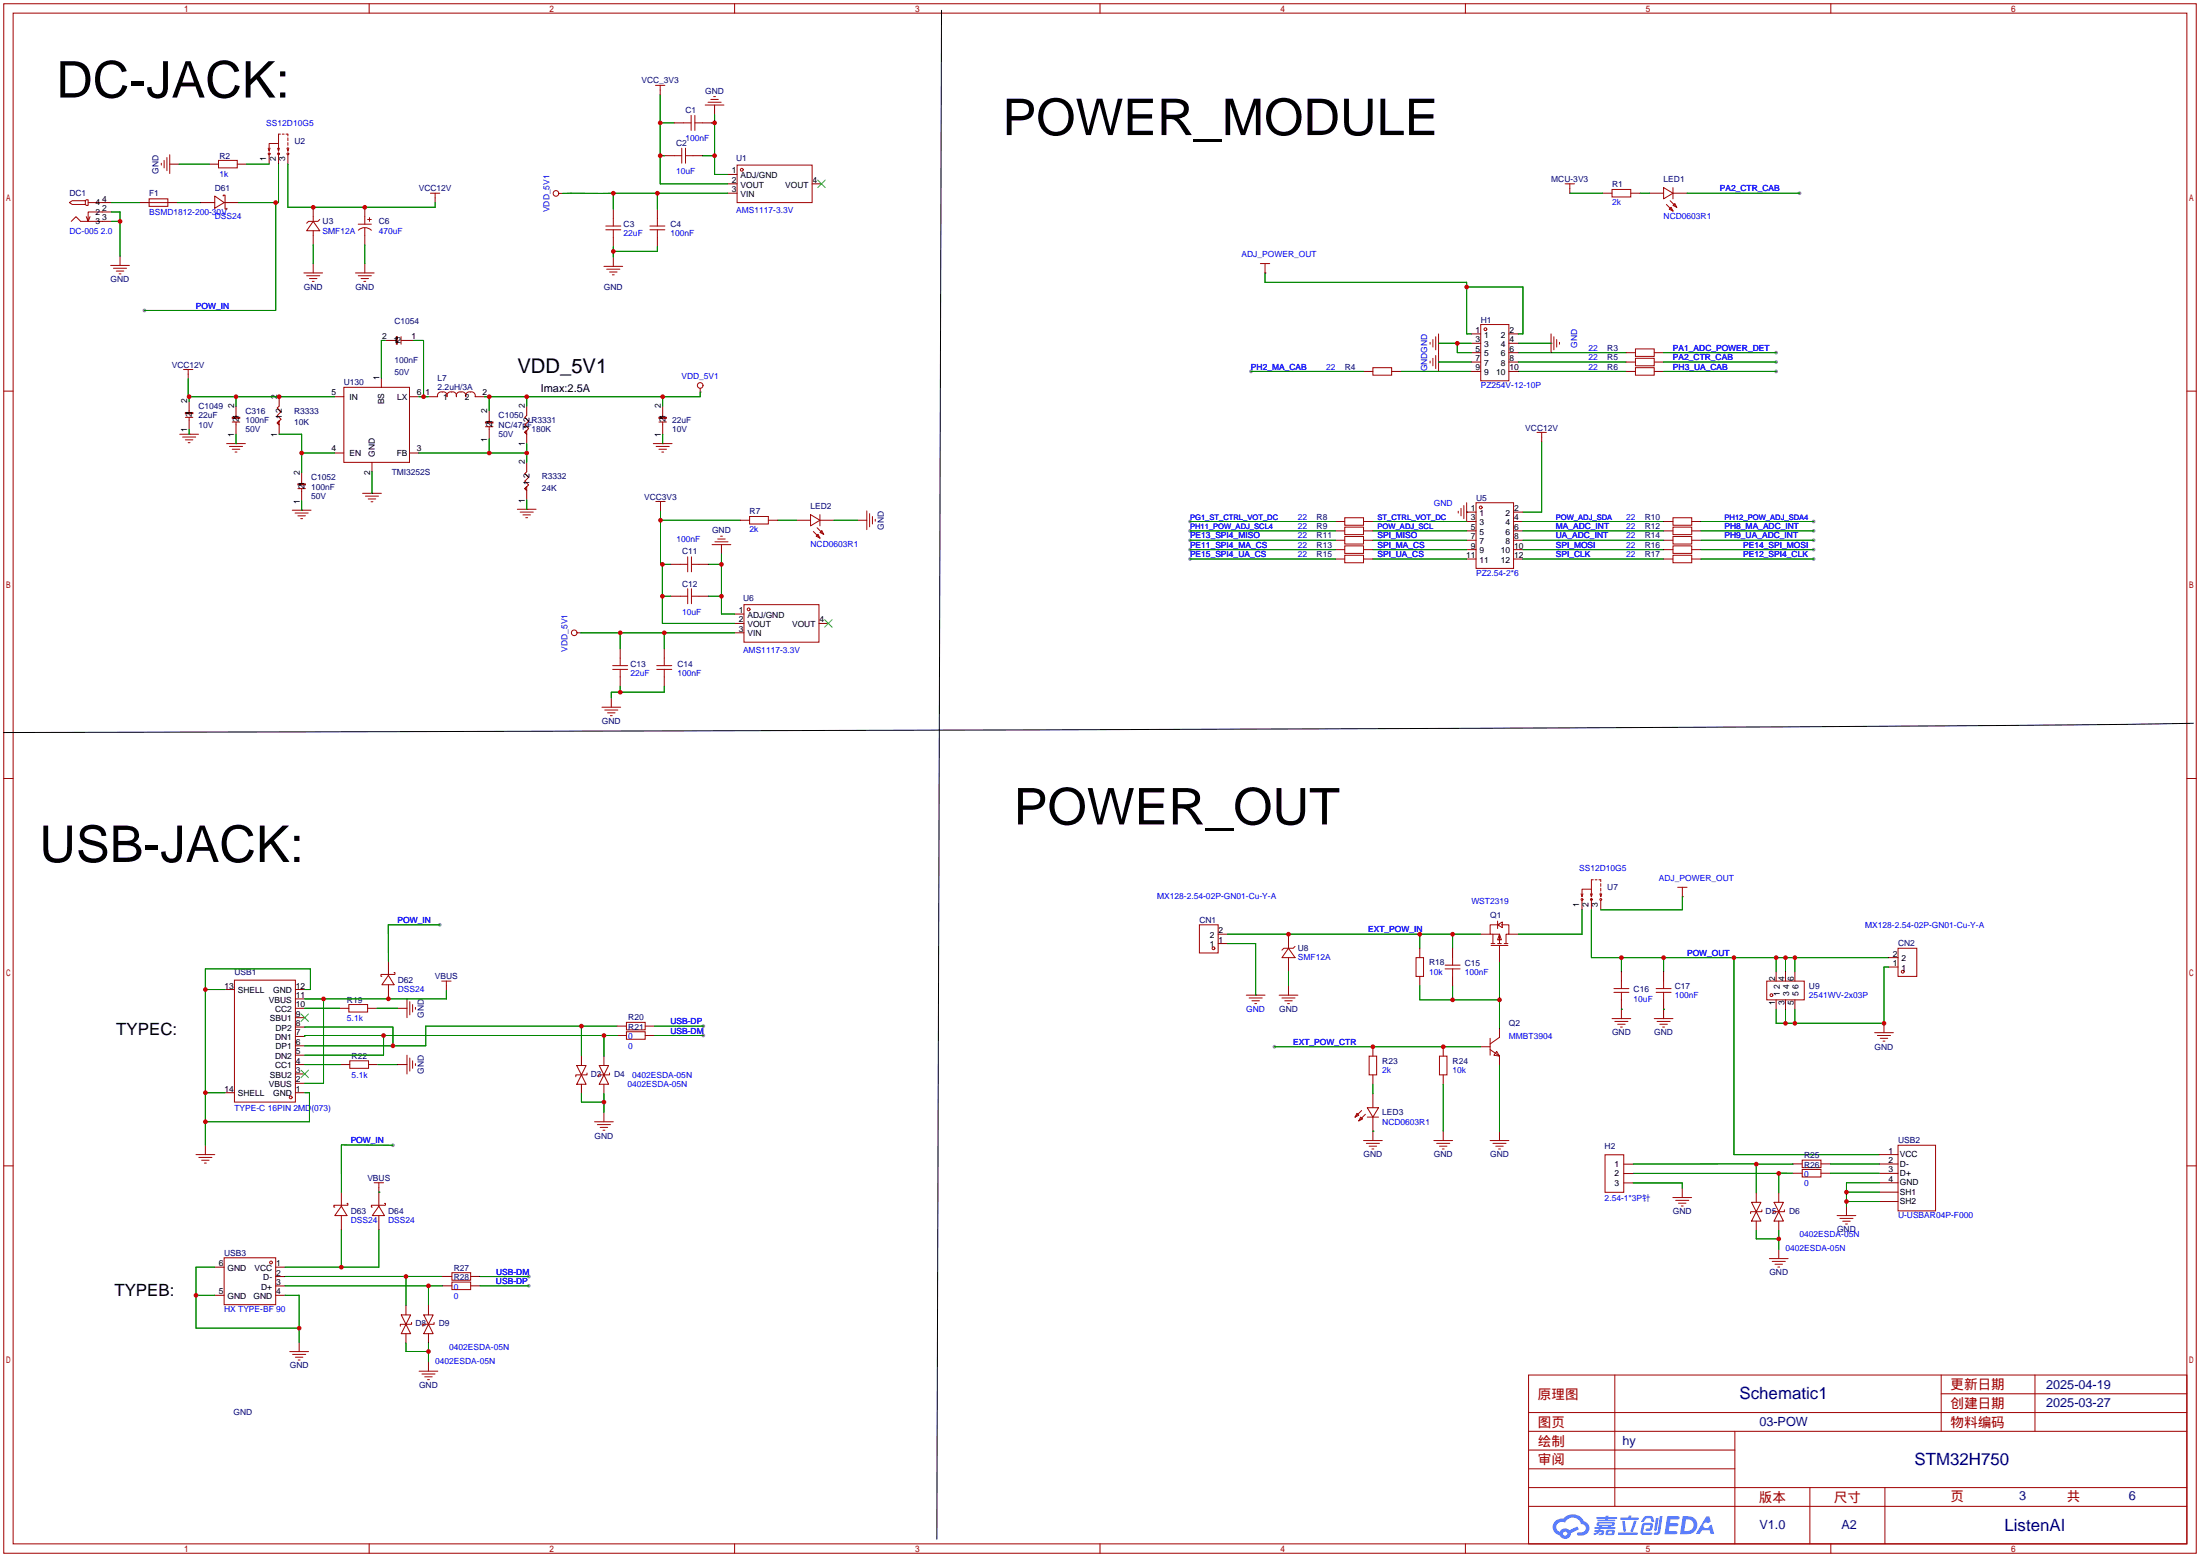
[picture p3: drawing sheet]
<svg xmlns="http://www.w3.org/2000/svg" width="596mm" height="422mm" viewBox="0 0 596 422" stroke-linecap="round" stroke-linejoin="round" font-family="sans-serif">
<g fill="#999">
<circle cx="190.5" cy="277.9" r=".51"/>
<circle cx="190.5" cy="280.4" r=".51"/>
<circle cx="143.3" cy="345.7" r=".51"/>
<circle cx="143.2" cy="348.2" r=".51"/>
<circle cx="345.2" cy="283.5" r=".51"/>
<circle cx="491.2" cy="151.4" r=".51"/>
<circle cx="322.3" cy="148.8" r=".51"/>
<circle cx="322.3" cy="146.3" r=".51"/>
<circle cx="322.3" cy="151.4" r=".51"/>
<circle cx="491.2" cy="148.8" r=".51"/>
<circle cx="322.3" cy="143.8" r=".51"/>
<circle cx="491.2" cy="141.2" r=".51"/>
<circle cx="491.2" cy="143.8" r=".51"/>
<circle cx="491.2" cy="146.3" r=".51"/>
<circle cx="322.3" cy="141.2" r=".51"/>
<circle cx="481.1" cy="98" r=".51"/>
<circle cx="481.1" cy="100.6" r=".51"/>
<circle cx="338.8" cy="100.6" r=".51"/>
<circle cx="487.4" cy="52.3" r=".51"/>
<circle cx="481.1" cy="95.5" r=".51"/>
<circle cx="39.1" cy="84.1" r=".51"/>
<circle cx="119.1" cy="250.4" r=".51"/>
<circle cx="106.4" cy="310.1" r=".51"/>
</g>
<g fill="none" stroke="#a10000" stroke-width=".27">
<path d="M1 1h593.9v419.6h-593.9zM3.6 3.6h588.7v414.5h-588.7zM100 1v2.6M199 1v2.6M297.9 1v2.6M396.9 1v2.6M495.9 1v2.6M1 105.9h2.6M592.3 105.9h2.6M1 210.8h2.6M592.3 210.8h2.6M1 315.7h2.6"/>
<path d="M592.3 315.7h2.6M414 372.4h178.3v45.7h-178.3zM437.4 372.4v35.5M525.8 372.4v15.2M525.8 377.4h66.5M551.2 372.4v15.2M414 392.7h55.9M414 387.6h178.3M414 397.8h55.9M414 382.5h178.3M469.9 387.6v30.5M100 418.1v2.5"/>
<path d="M199 418.1v2.5M297.9 418.1v2.5M396.9 418.1v2.5M414 407.9h178.3M414 402.8h178.3M490.2 402.8v15.3M495.9 418.1v2.5M510.5 402.8v15.3"/>
</g>
<g fill="#5487ff">
<path d="M451.6 410.6h2.7a.48 .48 0 0 1 .7 .4 .48 .48 0 0 1-.7 .5h-1.8l-.2 1h2.1a.46 .46 0 0 1 .1 .7 .46 .46 0 0 1-.6 .1h-1.7l-.2 1.3h1.9a.43 .43 0 0 1 .4 .4 .43 .43 0 0 1-.4 .5h-3.1z"/>
<path d="M462.2 410.6h.8l.4 1.5-.7 .3a.84 .84 0 0 0-1.3 .3 .84 .84 0 0 0 .4 1.2 .84 .84 0 0 0 1.1-.5l.1-.2 .6-.3 .7 2.5h-1l-.2-1h-2.1l-.6 1h-1.1z"/>
<path d="M448.5 411.1h.8l-.5 3.2a.36 .36 0 0 1-.4 .2 .36 .36 0 0 1-.4-.3z"/>
<path d="M449.6 410.6h.7l-.6 4.3a1.04 1.04 0 0 1-1.8 .4l.2-.3h.7l.2-.2z"/>
<path d="M445.3 410.9l.6-.4 1.4 .1 .4 .3 .4 1.1-.7 .2-.4-1h-.9l-.9 1-.6-.1z"/>
<path d="M444.9 412.7l.5-.3h1.7a.95 .95 0 0 1 .4 1.6l-.4 .5h-1.1a.32 .32 0 0 1-.3-.3 .32 .32 0 0 1 .4-.3h.7l.2-.9-1.6 .1-.3 1.9h2.1a.32 .32 0 0 1 .3 .4 .32 .32 0 0 1-.3 .2h-2.3l-.5-.3-.1-.5z"/>
<path d="M438.3 415h5a.33 .33 0 0 1 .3 .3 .33 .33 0 0 1-.3 .4h-4.9l-.2-.2z"/>
<path d="M442.6 411.8h.7l-.6 2a.98 .98 0 0 1-.8 1.1l-.3-.3z"/>
<path d="M439.4 411.9h.7l.3 2.6a.34 .34 0 0 1-.3 .3 .34 .34 0 0 1-.4-.2z"/>
<path d="M438.9 411h2.2l.2-.6h.6l-.1 .6h1.8a.32 .32 0 0 1 .3 .3 .32 .32 0 0 1-.4 .3h-4.5z"/>
<path d="M431.9 414.4l1.7-.3-.1 .3 1 .2-.2 .9-1.3 .2v-.4l.7-.1 .1-.3a.68 .68 0 0 0-1 .4l-1 .4-.2-.4 1-.4h-.8z"/>
<path d="M432.4 410.8h2.5v-.3h.8l-.1 .3h2.2l.2 .3-.2 .2h-2.3v.2h1.8l.2 .3-.2 .1h-4.5l-.1-.4h2l.1-.2h-2.3z"/>
<path d="M455.8 410.6l-.7 4.9h1.6a2.5 2.5 0 0 0 3-2.5 2.5 2.5 0 0 0-3.1-2.4zM456.7 411.5a1.65 1.65 0 0 1 2 1.6 1.65 1.65 0 0 1-2.2 1.5h-.3z"/>
<path d="M432.6 412.3l-.2 .8 .7 .2 .1 .3h-1.3l.1 .4h5.4l.2-.2-.2-.2h-1.2l.1-.2a.77 .77 0 0 0 .9-.3 .77 .77 0 0 0 0-.9l-4.2-.1zM433.2 412.6l3.5 .1-.2 .2h-3.3zM433.9 413.3h1.7l-.2 .3h-1.4z"/>
<path d="M435.1 414.5l-.2 1a2.66 2.66 0 0 0 2.1 .2l.4-1-.2-.4h-1.6zM435.7 414.8l.8-.1 .1 .4-.2 .2h-.8z"/>
<path d="M421.3 411.9a2.23 2.23 0 0 0-.7 2.3 2.23 2.23 0 0 0 1.8 1.6 1.58 1.58 0 0 0 1.8 .9 1.58 1.58 0 0 0 1.3-1.5l2.2-1.1-.5-.7-2.1 1a1.65 1.65 0 0 0-2.7 .4 1.47 1.47 0 0 1-.7-2.1 1.47 1.47 0 0 1 2.2-.4 2.35 2.35 0 0 1 2.4-1.3 2.35 2.35 0 0 1 2 1.7 1.12 1.12 0 0 1 1.2 1.1 1.12 1.12 0 0 1-1.1 1.2h-.7a.45 .45 0 0 0-.6 .3 .45 .45 0 0 0 .5 .5 2.12 2.12 0 0 0 2.5-.8 2.12 2.12 0 0 0-.3-2.7 1.92 1.92 0 0 1-1.4-1.2 3.4 3.4 0 0 0-5 .2h-1.1zM423.4 415.3a.57 .57 0 0 1 1.1 0 .57 .57 0 0 1-1.1 0z"/>
</g>
<g fill="none" stroke="#a10000" stroke-width=".27">
<path d="M75.9 36.3h-.5v2.6M76.5 36.3h.5M77.5 36.3h.5v.5M78 37.3v.8M78 38.6v.8M78 39.9v1M177.5 23.1h2.6M178.8 23.1v1.3M185.2 33.3h2M187.2 31.2v4.1M188.2 33.3h2M188.2 31.2v4.1"/>
<path d="M191 28.4h5.1M191.8 27.7h3.5M192.5 26.9h2.1M193.3 26.2h.5M18.8 54.9l.8-.5h3.5v1h-3.5zM19.3 59.9l1.3-1.2 1.2 1.2h5.9M23.1 54.4l.3-.3h.5v1.5h-.5l-.3-.2M23.9 54.9h3.8M24.4 58.7l-.5 1.2M27.7 57.4h-3.8v2.5l-.5-1.2M40.4 53.8h5.1v2.1h-5.1zM40.4 54.9h5.1"/>
<path d="M43.7 44.2v.5M44.4 43.4v2.1M45.2 42.7v3.5M46 41.9v5.1M58.2 53.1l2.5 1.8-2.5 1.5zM59.2 43.4h5.1v2.1h-5.1zM60.5 53.1v-.3h.5v3.8h.5v-.2M72.6 40.1l.3 .8M72.9 40.9v-2h2.5v2M73.2 40.1l-.3 .8M75.2 40.1l.2 .8M75.7 40.1l-.3 .8"/>
<path d="M77.7 40.1l.3 .8M78.2 40.1l-.2 .8M84.8 59.9l1.8 2.6h-3.5zM84.8 58.7v1.2M86.6 59.4l-.5 .5h-2.5l-.5 .6M98.8 58.7v2M99.6 59.4h1M100.1 58.9v1M116.6 52.3h2.5M117.9 52.3v1.3M151.3 52.4h1.1M166.1 59.2v2"/>
<path d="M178.1 59.2v2M182.6 42.2h2.1M184.7 40.1v4.1M185.7 42.2h2M185.7 40.1v4.1M199.6 44.7h20.4v10.2h-20.4zM423.9 49.8h2.6M425.2 49.8v1.3M436.6 51.3h5.1v2h-5.1zM450.6 50.8l2.5 1.5-2.5 1.5zM451.4 55.4l1.7 1.7M452.1 56.6l.5-.5 .5 1z"/>
<path d="M452.4 54.4l1.8 1.7M453.1 55.6l.5-.5 .6 1zM453.1 50.8v3M30 71.9h5.1M30.7 72.6h3.6M31.5 73.4h2M32.3 74.2h.5M82.3 73.9h5.1M83.1 74.7h3.5M83.8 75.4h2.1M84.6 76.2h.5M84.8 62.5v1.3"/>
<path d="M96.3 73.9h5M97 74.7h3.6M97 60.7h3.6M97.1 62.3a2.54 2.54 0 0 1 3.5 .1M97.8 75.4h2M98.6 76.2h.5M98.8 61.7v2.1M163.6 72.1h5.1M164.1 62.2h4M164.1 61.2h4M164.3 72.9h3.6M165.1 73.7h2"/>
<path d="M165.9 74.4h.5M166.1 62.2v2.1M176 62.2h4.1M176 61.2h4.1M178.1 62.2v2.1M341.4 71.4h2.5M342.6 71.4v2.5M106.8 92.2h.6M107.4 91.2h.2v2h-.2zM108.6 92.2h.8M108.6 91.2v2M371.9 99.6h5v2h-5z"/>
<path d="M387.3 92.7v.5M387.3 97.8v.5M388.1 91.9v2.1M388.1 97v2.1M388.9 91.2v3.5M388.9 96.3v3.5M389.6 90.4v10.2M401.1 87.9h7.6v15.2h-7.6zM420.1 90.4v5.1M420.9 91.2v3.5M421.6 91.9v2.1M422.4 92.7v.5"/>
<path d="M443 94.5h5.1v2h-5.1zM443 97h5.1v2.1h-5.1zM443 99.6h5.1v2h-5.1zM48.7 117.6h5.1M49.4 118.4h3.6M49.7 100.1h2.5M50.2 111.7h2v.3h-2zM50.2 113h2M50.2 119.1h2M51 119.9h.5M51 100.1v1.2M51.2 111.2v.6"/>
<path d="M51.2 113v.8M62.9 113h2v.3h-2zM62.9 114.3h2M63.9 112.5v.5M63.9 114.3v.8M75.1 114.5l.5-.5v1.1l-.5-.6 .5-.5zM75.6 110l-.5 .5 1 1-1 1 1 1-1 1 .5 .6M93.1 104.9h17.8v20.3h-17.8zM118.5 107.4a1.1 1.1 0 0 1 1.5-1.3h.2a1.02 1.02 0 0 1 .9 1.3 1.1 1.1 0 0 1 1.4-1.3h.2a1.02 1.02 0 0 1 .9 1.3 1.1 1.1 0 0 1 1.5-1.3h.2a1.02 1.02 0 0 1 .9 1.3 1.1 1.1 0 0 1 1.4-1.3h.2a1.02 1.02 0 0 1 .9 1.3M131.5 114.3h2v.2h-2zM131.5 115.6h2M132.5 113.8v.5"/>
<path d="M132.5 115.6v.7M142.7 116.6v1l-.5-.5zM142.7 112.5l-.5 .5 1 1-1 1.1 1 1-1 1 .5 .5M178.5 113h2v.3h-2zM178.5 114.3h2M179.5 112.5v.5M179.5 114.3v.8M189.7 105.1v1.1M416.3 117.1h2.5M417.6 117.1v1.3M61.4 120.1h5.1M62.1 120.9h3.6"/>
<path d="M62.9 121.7h2M63.7 122.4h.5M79.2 138.2h5M79.9 138.9h3.6M80.7 131.1h2v.2h-2zM80.7 132.3h2M80.7 139.7h2M81.7 130.5v.6M81.7 132.3v.8M98.2 133.6h5.1M99 134.4h3.5M99.7 135.1h2.1"/>
<path d="M100.5 135.9h.5M140.1 137.9h5.1M140.9 138.7h3.5M141.6 139.4h2.1M142.2 132.3l.5-.5v1l-.5-.5 .5-.5zM142.7 127.8l-.5 .5 1 1-1 1 1 1-1 1 .5 .5M177 120.1h5M177.6 135.8h2.6M177.7 120.9h3.6M178.5 121.7h2M178.9 135.8v1.3M179.2 122.4h.5"/>
<path d="M203 139.9h5.1v2h-5.1zM219.5 139.4l2.6 1.5-2.6 1.5zM222.1 139.4v3M234.8 138.3v5.1M235.5 139.1v3.6M236.3 139.9v2M395 138.4v.5M395.7 137.7v2M396.5 136.9v3.6M397.3 136.1v5.1M399.8 136.1h10.2v17.8h-10.2zM81.4 140.5h.6"/>
<path d="M142.4 140.2h.5M184.2 152.8h2.1M186.3 150.8v4.1M186.3 159.4v4.1M187.3 150.8v4.1M187.3 159.4v4.1M187.3 152.8h2M192.9 147.5h5.1M193.6 146.7h3.6M194.4 146h2M195.2 145.2h.5M220.3 143.9l1.8 1.8"/>
<path d="M221.1 145.2l.5-.5 .5 1zM221.3 142.9l1.8 1.8M222.1 144.2l.5-.5 .5 1zM237.1 140.6v.5M364.2 140.2h5.1v2h-5.1zM364.2 142.7h5.1v2.1h-5.1zM364.2 145.3h5.1v2h-5.1zM364.2 147.8h5.1v2.1h-5.1zM364.2 150.4h5.1v2h-5.1zM453.1 140.2h5.1v2h-5.1zM453.1 142.7h5.1v2.1h-5.1zM453.1 145.3h5.1v2h-5.1z"/>
<path d="M453.1 147.8h5.1v2.1h-5.1zM453.1 150.4h5.1v2h-5.1zM156.3 171.4h1M168 178.2v2.1M179.9 178.2v2.1M184.2 161.5h2.1M187.3 161.5h2M201.5 163.7h20.3v10.2h-20.3zM163 191.5h5.1M163.8 192.3h3.5M164.6 193h2M165.3 193.8h.5"/>
<path d="M165.9 181.3h4.1M165.9 180.3h4.1M168 181.3v2M177.9 181.3h4M177.9 180.3h4M179.9 181.3v2M431.5 238.3h-.5v2.5M432.1 238.3h.5M433.1 238.3h.5v.5M433.6 239.3v.7M324.9 250.4h5v7.7h-5zM349 256.8l1.8 2.5h-3.6z"/>
<path d="M349 255.5v1.3M349 259.3v1.3M350.8 256.3l-.5 .5h-2.6l-.5 .5M383.5 259.3h2.1v5.1h-2.1zM393.4 259.3v2.1M403.9 256h4.5M403.9 255.5h1M404.4 253v2.5M405.6 250.4l1.3-.7v1.5zM405.6 249.4v2.1M405.6 255.5h1.1M406.1 253l.6 1.5h-1.1z"/>
<path d="M406.1 250.4h-2.5v2.6h2.5v2.5M406.1 256v2.1M406.7 250.4h2v2.6h-.8v2.5M407.4 255.5h1M428.2 242.1l.3 .7M428.5 242.8v-2h2.5v2M428.8 242.1l-.3 .7M430.8 242.1l.2 .7M431.3 242.1l-.3 .7M433.3 242.1l.3 .7M433.6 240.5v.8M433.6 241.8v1"/>
<path d="M433.8 242.1l-.2 .7M454.4 240.3h2.5M455.7 240.3v2.5M514.1 256.8h5.1v7.6h-5.1zM63.5 265.4h16.5v33h-16.5zM94.5 272h5.1v2.1h-5.1zM105.2 264.1l1.5 2.6h-3.3zM106.7 263.4h.3v.5h-3.8v.5h.2M110.2 270.5v5.1M111 271.3v3.5M111.8 272v2.1M112.5 272.8v.5"/>
<path d="M119.6 265.7h2.6M120.9 265.7v1.3M169.7 276.9h5.1v2h-5.1zM169.7 279.4h5.1v2h-5.1zM337.6 269.5h5M338.3 270.3h3.6M339.1 271h2M339.9 271.8h.5M346.5 269.5h5M347.2 270.3h3.6M348 271h2M348.7 271.8h.5"/>
<path d="M391.4 262.4h4.1M391.4 261.4h4.1M393.4 262.4v2M436.6 275.8h5.1M437.1 267.7h4.1M437.1 268.7h4.1M437.4 276.6h3.5M438.1 277.4h2.1M438.9 278.1h.5M439.2 265.7v2M439.2 268.7v2.1M448.1 275.8h5"/>
<path d="M448.6 267.7h4M448.6 268.7h4M448.8 276.6h3.6M449.6 277.4h2M450.3 278.1h.5M450.6 265.7v2M450.6 268.7v2.1M478.5 265.7h10.2v5.1h-10.2zM507.7 279.7h5.1M94.7 287.3h5.1v2h-5.1zM110.2 285.7v5.1M111 286.5v3.6"/>
<path d="M111.8 287.3v2M112.5 288v.5M156.2 288.5h2.5l-1.2 2.6zM157.5 291.1l1.2 2.5h-2.5zM159 290.6v.5h-3v.5M162.3 288.5h2.5l-1.2 2.6zM163.6 291.1l1.2 2.5h-2.5zM165.1 290.6v.5h-3v.5M370.3 300h3.1l-1.5 2.5zM370.8 286h2.1v5.1h-2.1zM389.9 286h2v5.1h-2zM403.6 281.2v4.5"/>
<path d="M403.6 284.2l2.5 1.8M405.4 284.7l.7 1.3-1.5-.3zM406.1 280.9l-2.5 1.8M508.5 280.4h3.6M509.3 281.2h2M510 281.9h.5M53.1 312.7h5.1M53.8 313.4h3.6M54.6 314.2h2M55.4 315h.5M161 303.8h5.1M161.8 304.5h3.6"/>
<path d="M162.6 305.3h2M163.3 306.1h.5M367.5 301.5l.5 .5-1 .5zM368.6 302.5l.5 .5-1.1 .5zM368.8 300.7l-1.8 1.8M369.3 308.9h5.1M369.8 301.8l-1.8 1.7M370.1 309.6h3.5M370.3 302.5h3.1M370.8 310.4h2.1M371.6 311.1h.5M388.4 308.9h5"/>
<path d="M389.1 309.6h3.6M389.9 310.4h2M390.7 311.1h.5M403.6 308.9h5.1M404.4 309.6h3.5M405.1 310.4h2.1M405.9 311.1h.5M434.7 312.7h5.1v10.2h-5.1zM488.1 314.2h5.1v2h-5.1zM488.1 316.7h5.1v2h-5.1zM514.1 310.1h10.2v17.8h-10.2zM92.5 326.6l1.5 2.6h-3.3z"/>
<path d="M94 325.9h.2v.5h-3.8v.5h.3M101.3 320.3h2.6M102.6 326.6l1.5 2.6h-3.3zM102.6 320.3v1.3M104.1 325.9h.3v.5h-3.8v.5h.2M453.1 324.3h5.1M453.9 325.1h3.5M454.6 325.8h2.1M455.4 326.6h.5M474.4 325.6h2.6l-1.3 2.5zM475.7 328.1l1.3 2.6h-2.6zM477.2 327.6v.5h-3v.5"/>
<path d="M480.5 325.6h2.6l-1.3 2.5zM481.8 328.1l1.3 2.6h-2.6zM483.3 327.6v.5h-3v.5M497.6 329.2h5.1M498.3 329.9h3.6M499.1 330.7h2M499.9 331.5h.5M60.7 340.6h14v12.7h-14zM108.7 356.1h2.5l-1.2 2.5zM110 358.6l1.2 2.6h-2.5zM111.5 358.1v.5h-3.1v.5M114.8 356.1h2.5l-1.2 2.5z"/>
<path d="M116.1 358.6l1.2 2.6h-2.5zM117.6 358.1v.5h-3.1v.5M122.4 344.7h5.1v2h-5.1zM122.4 347.2h5.1v2h-5.1zM479.2 340.8h5.1M480 341.6h3.6M480.8 342.4h2M481.5 343.1h.5M78.5 366h5.1M79.2 366.8h3.6M80 367.5h2M80.8 368.3h.5"/>
<path d="M113.5 371.3h5.1M114.3 372.1h3.5M115 372.8h2.1M115.8 373.6h.5"/>
<circle cx="72.9" cy="41.7" r=".25"/>
<circle cx="75.4" cy="41.7" r=".25"/>
<circle cx="78" cy="41.7" r=".25"/>
<circle cx="150.6" cy="52.4" r=".76"/>
<circle cx="200.9" cy="46" r=".38"/>
<circle cx="402.3" cy="89.2" r=".38"/>
<circle cx="189.7" cy="104.4" r=".76"/>
<circle cx="401.1" cy="137.4" r=".38"/>
<circle cx="155.5" cy="171.4" r=".76"/>
<circle cx="202.8" cy="165" r=".38"/>
<circle cx="328.7" cy="256.8" r=".38"/>
<circle cx="428.5" cy="243.6" r=".25"/>
<circle cx="431" cy="243.6" r=".25"/>
<circle cx="433.6" cy="243.6" r=".25"/>
<circle cx="479.8" cy="269.5" r=".38"/>
<circle cx="515.4" cy="263.1" r=".38"/>
<circle cx="78.7" cy="297.2" r=".38"/>
<circle cx="73.4" cy="341.9" r=".38"/>
</g>
<g fill="none" stroke="#870000" stroke-width=".27">
<path d="M178.8 24.4v1.3M182.6 33.3h2.6M190.2 33.3h2.6M193.5 28.4v2.6M27.7 59.9h2.5M27.7 54.9h2.5M27.7 57.4h2.5M37.8 54.9h2.6M45.5 54.9h2.5M46 44.4h2.5M54.4 54.9h3.8M56.6 44.4h2.6"/>
<path d="M60.7 54.9h3.8M64.3 44.4h2.5M72.9 41.9v2.5M75.4 41.4v3M78 41.9v2.5M84.8 56.1v2.6M98.8 56.1v2.6M117.9 53.6v1.3M152.4 52.4h.1M166.1 56.6v2.6M178.1 56.6v2.6M180.1 42.2h2.5"/>
<path d="M187.7 42.2h2.5M197.1 52.3h2.5M197.1 47.2h2.5M197.1 49.8h2.5M220 49.8h2.5M425.2 51.1v1.2M434.1 52.3h2.5M441.7 52.3h2.5M446.8 52.3h3.8M453.1 52.3h3.8M32.5 69.3v2.6M84.8 63.8v2.5"/>
<path d="M84.8 71.4v2.5M98.8 63.8v2.5M98.8 71.4v2.5M166.1 64.3v2.5M166.1 69.6v2.5M178.1 64.3v2.5M342.6 73.9h.1M104.3 92.2h2.5M109.4 92.2h2.5M389.6 98h.1M389.6 93h.1M398.5 90.4h2.6"/>
<path d="M398.5 93h2.6M398.5 98h2.6M398.5 95.5h2.6M408.7 90.4h2.5M408.7 93h2.5M408.7 98h2.5M408.7 95.5h2.5M420.1 93h.1M440.4 98h2.6M440.4 95.5h2.6M448.1 98h2.5M448.1 95.5h2.5"/>
<path d="M51 101.3v1.3M51.2 117.6h.1M51.2 108.7v2.5M51.2 113.8v2.5M63.9 110v2.5M63.9 115.1v2.5M75.6 107.4v2.6M75.6 115.1v2.5M90.6 107.4h2.5M103.3 102.4v2.5M110.9 107.4h2.6M116 107.4h2.5"/>
<path d="M128.7 107.4h2.5M132.5 111.2v2.6M132.5 116.3v2.6M142.7 110v2.5M142.7 117.6v2.5M179.5 110v2.5M179.5 115.1v2.5M189.7 106.2h.1M369.3 100.6h2.6M376.9 100.6h2.6M398.5 100.6h2.6M408.7 100.6h2.5"/>
<path d="M417.6 118.4v1.2M440.4 100.6h2.6M448.1 100.6h2.5M63.9 120.1h.1M81.7 138.2h.1M81.7 128v2.5M81.7 133.1v2.5M90.6 122.7h2.5M100.8 133.6h.1M100.8 125.2v2.6M110.9 122.7h2.6M142.7 137.9h.1"/>
<path d="M142.7 125.2v2.6M142.7 132.8v2.6M178.9 137.1v1.2M179.5 120.1h.1M397.3 138.7h.1M397.3 138.7h2.5M410 138.7h2.5M181.7 152.8h2.5M189.3 152.8h2.6M195.4 147.5v2.5M200.5 140.9h2.5M208.1 140.9h2.6"/>
<path d="M215.7 140.9h3.8M222.1 140.9h3.8M232.2 140.9h2.6M361.7 151.4h2.5M361.7 141.2h2.5M361.7 148.8h2.5M361.7 143.8h2.5M361.7 146.3h2.5M369.3 151.4h2.6M369.3 141.2h2.6M369.3 148.8h2.6M369.3 143.8h2.6"/>
<path d="M369.3 146.3h2.6M397.3 151.4h2.5M397.3 141.2h2.5M397.3 148.8h2.5M397.3 143.8h2.5M397.3 146.3h2.5M410 151.4h2.5M410 141.2h2.5M410 148.8h2.5M410 143.8h2.5M410 146.3h2.5M450.6 151.4h2.5"/>
<path d="M450.6 141.2h2.5M450.6 148.8h2.5M450.6 143.8h2.5M450.6 146.3h2.5M458.2 151.4h2.6M458.2 141.2h2.6M458.2 148.8h2.6M458.2 143.8h2.6M458.2 146.3h2.6M157.3 171.4h.1M168 175.7v2.5M179.9 175.7v2.5"/>
<path d="M181.7 161.5h2.5M189.3 161.5h2.6M199 166.3h2.5M199 168.8h2.5M199 171.4h2.5M221.8 168.8h2.6M165.6 189v2.5M168 183.3v2.5M179.9 183.3v2.5M329.9 255.5h2.6M329.9 253h2.6M349 253v2.5"/>
<path d="M384.6 256.8v2.5M393.4 256.8v2.5M401.1 253h2.5M406.1 258.1v2.5M408.7 253h2.5M428.5 243.8v2.6M431 243.3v3.1M433.6 243.8v2.6M455.7 242.8h.1M511.6 259.3h2.5M61 268h2.5M80 278.1h2.5"/>
<path d="M80 275.6h2.5M80 273h2.5M80 270.5h2.5M80 268h2.5M91.9 273h2.6M99.6 273h2.5M105.2 260.3v3.8M105.2 266.7v3.8M107.7 273h2.5M120.9 267v1.2M167.1 277.9h2.6M174.8 277.9h2.5"/>
<path d="M340.1 269.5h.1M349 260.6v2.5M349 267v2.5M384.6 264.4v2.6M393.4 264.4v2.6M406.1 278.4v2.5M439.2 263.1v2.6M439.2 270.8v5M450.6 263.1v2.6M450.6 270.8v5M481.1 263.1v2.6M481.1 270.8v2.5"/>
<path d="M483.6 263.1v2.6M483.6 270.8v2.5M486.2 263.1v2.6M486.2 270.8v2.5M510.3 277.1v2.6M511.6 261.9h2.5M61 295.9h2.5M80 295.9h2.5M80 293.4h2.5M80 290.8h2.5M80 288.3h2.5M80 285.7h2.5"/>
<path d="M80 283.2h2.5M80 280.7h2.5M92.2 288.3h2.5M99.8 288.3h2.6M107.7 288.3h2.5M157.5 286v2.5M157.5 293.6v2.6M163.6 286v2.5M163.6 293.6v2.6M167.1 280.4h2.6M174.8 280.4h2.5M371.9 283.5v2.5"/>
<path d="M371.9 291.1v2.5M371.9 296.2v3.8M390.9 283.5v2.5M390.9 291.1v2.5M401.1 283.5h2.5M406.1 286v2.5M55.6 310.1v2.6M163.6 301.2v2.6M371.9 302.5v6.4M390.9 306.3v2.6M406.1 306.3v2.6M439.8 317.8h2.5"/>
<path d="M439.8 315.3h2.5M485.6 315.2h2.5M485.6 317.7h2.5M493.2 315.2h2.6M493.2 317.7h2.6M509 312.7h5.1M509 315.2h5.1M509 317.8h5.1M92.5 322.8v3.8M92.5 329.2v3.8M102.6 321.6v5M102.6 329.2v3.8"/>
<path d="M439.8 320.3h2.5M455.6 321.8v2.5M475.7 323.1v2.5M475.7 330.7v2.5M481.8 323.1v2.5M481.8 330.7v2.5M481.8 338.3v2.5M500.1 326.6v2.6M509 320.3h5.1M509 322.8h5.1M509 325.4h5.1M58.2 343.2h2.5"/>
<path d="M58.2 350.8h2.5M74.7 343.2h2.5M74.7 345.7h2.5M74.7 348.2h2.5M74.7 350.8h2.5M110 353.5v2.6M116.1 353.5v2.6M119.9 345.7h2.5M119.9 348.2h2.5M127.5 345.7h2.5M127.5 348.2h2.5M81 363.5v2.5"/>
<path d="M110 361.2v2.5M116.1 361.2v2.5M116.1 368.8v2.5"/>
</g>
<path d="M221.5 48.8l2 2M223.5 48.8l-2 2M223.4 167.8l2 2M225.4 167.8l-2 2M81.5 274.6l2.1 2M83.6 274.6l-2.1 2M81.5 289.8l2.1 2M83.6 289.8l-2.1 2" fill="none" stroke="#3c3" stroke-width=".27"/>
<g fill="none" stroke="#008700" stroke-width=".27">
<path d="M178.8 33.3h3.8M178.8 25.7v24.1h18.3M192.8 33.3h.7M193.5 31v16.2h3.6M30.2 54.9h7.6M30.2 57.4h2.3v11.9M30.2 59.9h2.3M48 54.9h6.4M48.5 44.4h8.1M66.8 44.4h6.1M74.7 54.9v29.2h-35.6M75.4 44.4v10.5h-10.9"/>
<path d="M78 44.4v11.7h39.9v-1.2M166.1 52.3h31M166.1 52.3v4.3M166.1 52.3l-13.7 .1M178.1 52.3v4.3M178.8 42.2h1.3M190.2 42.2h3.3M425.2 52.3h8.9M444.2 52.3h2.6M456.9 52.3h30.5M84.8 66.3v5.1M98.8 66.3v5.1"/>
<path d="M166.1 66.8v2.8M178.1 66.8v1.3h-12M342.6 73.9v2.6h54.7v13.9h1.2M397.3 77.7h15.2v12.7h-1.3M104.3 92.2h-1v10.2M111.9 92.2h2.8v15.2M389.6 98h8.9M389.6 93h8.9M394.7 93v2.5h3.8M411.2 98h29.2M411.2 95.5h29.2M411.2 93h8.9"/>
<path d="M450.6 98h30.5M450.6 95.5h30.5M51 102.6v4.8h39.6M51.2 107.4v1.3M51.2 116.3v1.3M63.9 107.4v2.6M63.9 117.6v2.5M75.6 117.6h6.1v10.4M113.5 107.4h2.5M132.5 107.4v3.8M132.5 118.9v3.8M142.7 107.4v2.6"/>
<path d="M179.5 107.4v2.6M179.5 117.6v2.5M189.7 106.2v1.2h-58.5M338.8 100.6h30.5M379.5 100.6h19M411.2 100.6h29.2M417.6 119.6v19.1h-5.1M450.6 100.6h30.5M81.7 135.6v2.6M81.7 122.7h8.9M100.8 127.8v5.8M113.5 122.7h29.2"/>
<path d="M142.7 120.1v5.1M142.7 135.4v2.5M178.9 138.3v14.5h2.8M397.3 138.7h.1M178.9 140.9h21.6M179.4 152.8v16h19.6M191.9 152.8h3.5M195.4 150v16.3h3.6M210.7 140.9h5M225.9 140.9h6.3M322.3 141.2h39.4M322.3 143.8h39.4"/>
<path d="M322.3 151.4h39.4M322.3 146.3h39.4M322.3 148.8h39.4M371.9 141.2h25.4M371.9 143.8h25.4M371.9 151.4h25.4M371.9 146.3h25.4M371.9 148.8h25.4M412.5 141.2h38.1M412.5 143.8h38.1M412.5 151.4h38.1M412.5 146.3h38.1"/>
<path d="M412.5 148.8h38.1M460.8 141.2h30.4M460.8 143.8h30.4M460.8 151.4h30.4M460.8 146.3h30.4M460.8 148.8h30.4M157.3 171.4h41.7M168 171.4v4.3M179.4 161.5h2.3M179.9 171.4v4.3M191.9 161.5h3.5M168 185.8v1.7"/>
<path d="M179.9 185.8v1.7h-14.3v1.5M119.1 250.4h-13.9v9.9M332.5 255.5h7.6v14M332.5 253h68.6M384.6 253v3.8M393.4 253v3.8M428.5 246.4v6.6h-17.3M431 246.4v12.9h80.6M439.2 259.3v3.8M450.6 259.3v3.8M455.7 242.8v3.6h-22.1M469.6 259.3v53.4h39.4"/>
<path d="M481.1 259.3v3.8M483.6 259.3v3.8M486.2 259.3v3.8M55.6 268h5.4M82.5 268h1.6v-5.6h-28.5v47.7M82.5 278.1h23.9v5.1M82.5 273h9.4M87.6 270.5v22.9h-5.1M102.1 273h5.6M120.9 268.2v2.3h-38.4M157.5 277.9v8.1M167.1 277.9h-51.8v5.3h-32.8"/>
<path d="M177.3 277.9h13.2M349 263.1v3.9M384.6 267v3.8h21.5M393.4 267v3.8M406.1 260.6v17.8M439.2 273.3h.1M450.6 273.3h.1M483.6 273.3v3.8M486.2 273.3v3.8M511.6 261.9h-1.3v15.2h-29.2v-3.8M55.6 295.9h5.4M82.5 295.9h1.3v7.9h-28.2"/>
<path d="M82.5 288.3h9.7M102.4 288.3h5.3M103.9 280.4v5.3h-21.4M157.5 296.2v2.2h6.1M163.6 280.4v5.6M163.6 296.2v5M167.1 280.4h-84.6v.3M177.3 280.4h13.2M345.2 283.5h55.9M371.9 293.6v2.6M390.9 293.6v12.7M406.1 288.5v17.8"/>
<path d="M106.4 310.1l-13.9-.1v12.8M371.9 306.3h.1M442.4 315.2h33.3v7.9M442.4 317.8h39.4M481.8 317.8v5.3M485.6 315.2h-9.9M485.6 317.7l-3.8 .1M495.8 317.7h13.2M495.8 315.2h13.2M92.5 333v10.2M102.6 322.8h.1M102.6 333v10.2h-25.4"/>
<path d="M442.3 320.3h13.3v1.5M475.7 333.2v2.3h6.1M481.8 333.2v5.1M500.1 325.4h8.9M500.1 322.8h8.9M509 320.3h-8.9v6.3M53.1 350.8h5.1M58.2 343.2h-5.1v16.5h27.9M77.2 345.7h42.7M77.2 348.2h42.7M77.2 350.8h3.8v12.7M110 345.7v7.8"/>
<path d="M116.1 348.2v5.3M130 348.2h13.2M130 345.7h13.3M110 363.7v2.3h6.1M116.1 363.7v5.1"/>
</g>
<path d="M255 2.8l-1.3 414M594.1 195.8l-58.4 .7-119 .7-415.7 1.2" fill="none" stroke="#000" stroke-width=".27"/>
<g fill="#c00">
<circle cx="32.5" cy="59.9" r=".63"/>
<circle cx="195.4" cy="161.5" r=".63"/>
<circle cx="195.4" cy="152.8" r=".63"/>
<circle cx="179.4" cy="161.5" r=".63"/>
<circle cx="179.4" cy="152.8" r=".63"/>
<circle cx="178.9" cy="140.9" r=".63"/>
<circle cx="168" cy="187.5" r=".63"/>
<circle cx="55.6" cy="268" r=".63"/>
<circle cx="55.6" cy="295.9" r=".63"/>
<circle cx="55.6" cy="303.8" r=".63"/>
<circle cx="157.5" cy="277.9" r=".63"/>
<circle cx="106.4" cy="283.2" r=".63"/>
<circle cx="163.6" cy="298.4" r=".63"/>
<circle cx="110" cy="345.7" r=".64"/>
<circle cx="116.1" cy="348.2" r=".64"/>
<circle cx="116.1" cy="366" r=".64"/>
<circle cx="81" cy="359.7" r=".63"/>
<circle cx="53.1" cy="350.8" r=".63"/>
<circle cx="92.5" cy="343.2" r=".63"/>
<circle cx="349" cy="253" r=".63"/>
<circle cx="384.6" cy="253" r=".63"/>
<circle cx="393.4" cy="253" r=".63"/>
<circle cx="406.1" cy="270.8" r=".63"/>
<circle cx="393.4" cy="270.8" r=".63"/>
<circle cx="390.9" cy="283.5" r=".63"/>
<circle cx="371.9" cy="283.5" r=".63"/>
<circle cx="439.2" cy="259.3" r=".63"/>
<circle cx="450.6" cy="259.3" r=".63"/>
<circle cx="469.6" cy="259.3" r=".63"/>
<circle cx="481.1" cy="259.3" r=".63"/>
<circle cx="483.6" cy="259.3" r=".63"/>
<circle cx="486.2" cy="259.3" r=".63"/>
<circle cx="510.3" cy="277.1" r=".63"/>
<circle cx="486.2" cy="277.1" r=".63"/>
<circle cx="483.6" cy="277.1" r=".63"/>
<circle cx="500.1" cy="325.4" r=".63"/>
<circle cx="500.1" cy="322.8" r=".63"/>
<circle cx="475.7" cy="315.2" r=".64"/>
<circle cx="481.8" cy="317.8" r=".64"/>
<circle cx="481.8" cy="335.5" r=".64"/>
<circle cx="193.5" cy="42.2" r=".63"/>
<circle cx="193.5" cy="33.3" r=".63"/>
<circle cx="178.8" cy="42.2" r=".63"/>
<circle cx="178.8" cy="33.3" r=".63"/>
<circle cx="166.1" cy="68.1" r=".63"/>
<circle cx="397.3" cy="77.7" r=".63"/>
<circle cx="394.7" cy="93" r=".63"/>
<circle cx="163.6" cy="280.4" r=".63"/>
<circle cx="103.9" cy="280.4" r=".63"/>
<circle cx="98.8" cy="56.1" r=".63"/>
<circle cx="84.8" cy="56.1" r=".63"/>
<circle cx="114.7" cy="107.4" r=".63"/>
<circle cx="81.7" cy="122.7" r=".63"/>
<circle cx="132.5" cy="122.7" r=".63"/>
<circle cx="142.7" cy="122.7" r=".63"/>
<circle cx="51.2" cy="107.4" r=".63"/>
<circle cx="63.9" cy="107.4" r=".63"/>
<circle cx="75.6" cy="107.4" r=".63"/>
<circle cx="179.5" cy="107.4" r=".63"/>
<circle cx="142.7" cy="107.4" r=".63"/>
<circle cx="132.5" cy="107.4" r=".63"/>
<circle cx="74.7" cy="54.9" r=".63"/>
<circle cx="87.6" cy="270.5" r=".63"/>
<circle cx="105.2" cy="270.5" r=".63"/>
<circle cx="168" cy="171.4" r=".63"/>
<circle cx="179.9" cy="171.4" r=".63"/>
<circle cx="166.1" cy="52.3" r=".63"/>
<circle cx="178.1" cy="52.3" r=".63"/>
</g>
<g font-size="13.7">
<text x="15.2" y="26.4">DC-JACK:</text>
<text x="271.5" y="36.6">POWER_MODULE</text>
<text x="274.6" y="223.3">POWER_OUT</text>
<text x="10.7" y="233.4">USB-JACK:</text>
</g>
<text font-size="5.5" x="140.1" y="100.9">VDD_5V1</text>
<g font-size="4.6">
<text x="31.5" y="280.2">TYPEC:</text>
<text x="31" y="351">TYPEB:</text>
</g>
<g font-size="4.6" fill="#000080">
<text x="471.2" y="379">Schematic1</text>
<text x="518.5" y="396.7">STM32H750</text>
<text x="542.9" y="414.5">ListenAI</text>
</g>
<g font-size="3.7" fill="#a00000">
<text x="528.3" y="376.3">更新日期</text>
<text x="416.6" y="378.8">原理图</text>
<text x="528.3" y="381.3">创建日期</text>
<text x="416.6" y="386.4">图页</text>
<text x="528.3" y="386.4">物料编码</text>
<text x="416.6" y="391.5">绘制</text>
<text x="416.6" y="396.6">审阅</text>
<text x="476.4" y="406.7">版本</text>
<text x="496.7" y="406.7">尺寸</text>
<text x="528.3" y="406.5">页</text>
<text x="559.8" y="406.5">共</text>
</g>
<g font-size="3.4" fill="#000080">
<text x="554.2" y="376">2025-04-19</text>
<text x="554.2" y="381.1">2025-03-27</text>
<text x="476.5" y="386.2">03-POW</text>
<text x="439.4" y="391.3">hy</text>
<text x="546.9" y="406.3">3</text>
<text x="576.6" y="406.3">6</text>
<text x="476.5" y="414.1">V1.0</text>
<text x="498.8" y="414.1">A2</text>
</g>
<text font-size="3" x="146.5" y="106.3">Imax:2.5A</text>
<g font-size="2.3" fill="#000080">
<text x="173.7" y="22.6">VCC_3V3</text>
<text x="191" y="25.4">GND</text>
<text x="185.7" y="30.5">C1</text>
<text x="79.8" y="39.1">U2</text>
<text x="183.1" y="39.6">C2</text>
<text x="42.9" y="47" transform="rotate(-90 42.9 47)">GND</text>
<text x="59.4" y="42.9">R2</text>
<text x="199.4" y="43.7">U1</text>
<text x="18.8" y="53.1">DC1</text>
<text x="40.4" y="53.1">F1</text>
<text x="58.2" y="51.8">D61</text>
<text x="113.4" y="51.8">VCC12V</text>
<text x="420.2" y="49.3">MCU-3V3</text>
<text x="436.6" y="50.5">R1</text>
<text x="450.6" y="49.3">LED1</text>
<text x="87.4" y="60.7">U3</text>
<text x="102.6" y="60.7">C6</text>
<text x="168.9" y="61.5">C3</text>
<text x="181.6" y="61.5">C4</text>
<text x="30" y="76.5">GND</text>
<text x="82.3" y="78.5">GND</text>
<text x="96.3" y="78.5">GND</text>
<text x="163.6" y="78.5">GND</text>
<text x="106.8" y="87.9">C1054</text>
<text x="401.1" y="87.4">H1</text>
<text x="435.4" y="95">R3</text>
<text x="46.5" y="99.6">VCC12V</text>
<text x="106.8" y="101.6">50V</text>
<text x="106.8" y="98.3">100nF</text>
<text x="364.2" y="100.1">R4</text>
<text x="435.4" y="97.5">R5</text>
<text x="435.4" y="100.1">R6</text>
<text x="93.1" y="104.4">U130</text>
<text x="118.5" y="103.1">L7</text>
<text x="118.5" y="105.7">2.2uH/3A</text>
<text x="53.8" y="110.7">C1049</text>
<text x="53.8" y="113.3">22uF</text>
<text x="66.5" y="112">C316</text>
<text x="79.7" y="112">R3333</text>
<text x="135" y="113.3">C1050</text>
<text x="53.8" y="115.8">10V</text>
<text x="66.5" y="117.1">50V</text>
<text x="66.5" y="114.5">100nF</text>
<text x="79.7" y="115.1">10K</text>
<text x="135" y="118.4">50V</text>
<text x="135" y="115.8">NC/47pF</text>
<text x="143.9" y="114.5">R3331</text>
<text x="143.9" y="117.1">180K</text>
<text x="182" y="117.1">10V</text>
<text x="182" y="114.5">22uF</text>
<text x="413.1" y="116.6">VCC12V</text>
<text x="84.2" y="130">C1052</text>
<text x="106.1" y="128.5">TMI3252S</text>
<text x="146.7" y="129.8">R3332</text>
<text x="84.2" y="135.1">50V</text>
<text x="84.2" y="132.6">100nF</text>
<text x="146.7" y="132.8">24K</text>
<text x="174.5" y="135.3">VCC3V3</text>
<text x="219.5" y="137.8">LED2</text>
<text x="399.8" y="135.6">U5</text>
<text x="203" y="139.1">R7</text>
<text x="239.4" y="143.4" transform="rotate(-90 239.4 143.4)">GND</text>
<text x="356.6" y="140.7">R8</text>
<text x="356.6" y="143.3">R9</text>
<text x="445.5" y="140.7">R10</text>
<text x="445.5" y="143.3">R12</text>
<text x="192.9" y="144.4">GND</text>
<text x="356.6" y="145.8">R11</text>
<text x="356.6" y="148.3">R13</text>
<text x="445.5" y="145.8">R14</text>
<text x="445.5" y="148.3">R16</text>
<text x="184.7" y="150">C11</text>
<text x="356.6" y="150.9">R15</text>
<text x="445.5" y="150.9">R17</text>
<text x="184.7" y="158.9">C12</text>
<text x="201.3" y="162.7">U6</text>
<text x="170.8" y="180.5">C13</text>
<text x="183.5" y="180.5">C14</text>
<text x="163" y="196.1">GND</text>
<text x="435.4" y="241">U7</text>
<text x="324.9" y="249.9">CN1</text>
<text x="403.6" y="248.7">Q1</text>
<text x="351.5" y="257.6">U8</text>
<text x="514.1" y="256.3">CN2</text>
<text x="63.5" y="263.9">USB1</text>
<text x="387.1" y="261.4">R18</text>
<text x="396.7" y="261.6">C15</text>
<text x="107.7" y="266.2">D62</text>
<text x="117.8" y="265.2">VBUS</text>
<text x="442.5" y="268.7">C16</text>
<text x="453.6" y="267.7">C17</text>
<text x="490" y="267.7">U9</text>
<text x="94" y="271.5">R19</text>
<text x="114.8" y="275.6" transform="rotate(-90 114.8 275.6)">GND</text>
<text x="346.5" y="274.1">GND</text>
<text x="170.2" y="276.4">R20</text>
<text x="170.2" y="278.9">R21</text>
<text x="408.7" y="277.9">Q2</text>
<text x="436.6" y="280.4">GND</text>
<text x="448.1" y="280.4">GND</text>
<text x="95.2" y="286.8">R22</text>
<text x="507.7" y="284.2">GND</text>
<text x="114.8" y="290.8" transform="rotate(-90 114.8 290.8)">GND</text>
<text x="160" y="291.6">D3</text>
<text x="166.4" y="291.6">D4</text>
<text x="374.4" y="288">R23</text>
<text x="393.4" y="288">R24</text>
<text x="374.4" y="302">LED3</text>
<text x="161" y="308.4">GND</text>
<text x="434.6" y="311.1">H2</text>
<text x="514.1" y="309.6">USB2</text>
<text x="369.3" y="313.4">GND</text>
<text x="388.4" y="313.4">GND</text>
<text x="403.6" y="313.4">GND</text>
<text x="488.6" y="313.7">R25</text>
<text x="488.6" y="316.2">R26</text>
<text x="99.5" y="319.8">VBUS</text>
<text x="95" y="328.7">D63</text>
<text x="105.2" y="328.7">D64</text>
<text x="453.1" y="328.9">GND</text>
<text x="478.2" y="328.6">D5</text>
<text x="484.6" y="328.6">D6</text>
<text x="497.6" y="333.8">GND</text>
<text x="60.7" y="340.1">USB3</text>
<text x="122.9" y="344.1">R27</text>
<text x="122.9" y="346.7">R28</text>
<text x="479.2" y="345.4">GND</text>
<text x="112.5" y="359.1">D8</text>
<text x="118.8" y="359.1">D9</text>
<text x="78.5" y="370.6">GND</text>
<text x="113.5" y="375.9">GND</text>
<text x="63.2" y="383.3">GND</text>
</g>
<g font-size="2.3" fill="#00f">
<text x="72.1" y="34">SS12D10G5</text>
<text x="185.7" y="38.1">100nF</text>
<text x="183.1" y="47.2">10uF</text>
<text x="59.4" y="48">1k</text>
<text x="465.8" y="51.8">PA2_CTR_CAB</text>
<text x="40.4" y="58.2">BSMD1812-200-30V</text>
<text x="58.2" y="59.4">DSS24</text>
<text x="148.8" y="57.5" transform="rotate(-90 148.8 57.5)">VDD_5V1</text>
<text x="199.4" y="57.7">AMS1117-3.3V</text>
<text x="436.6" y="55.6">2k</text>
<text x="450.6" y="59.4">NCD0603R1</text>
<text x="18.8" y="63.2">DC-005 2.0</text>
<text x="87.4" y="63.2">SMF12A</text>
<text x="102.6" y="63.2">470uF</text>
<text x="168.9" y="64">22uF</text>
<text x="181.6" y="64">100nF</text>
<text x="336.3" y="69.6">ADJ_POWER_OUT</text>
<text x="53.1" y="83.6">POW_IN</text>
<text x="427.2" y="94.2" transform="rotate(-90 427.2 94.2)">GND</text>
<text x="430.3" y="95">22</text>
<text x="453.1" y="95">PA1_ADC_POWER_DET</text>
<text x="338.8" y="100.1">PH2_MA_CAB</text>
<text x="359.2" y="100.1">22</text>
<text x="386.6" y="100.6" transform="rotate(-90 386.6 100.6)">GNDGND</text>
<text x="430.3" y="97.5">22</text>
<text x="430.3" y="100.1">22</text>
<text x="453.1" y="97.5">PA2_CTR_CAB</text>
<text x="453.1" y="100.1">PH3_UA_CAB</text>
<text x="184.6" y="102.6">VDD_5V1</text>
<text x="401.1" y="105.2">PZ254V-12-10P</text>
<text x="388.4" y="136.9">GND</text>
<text x="351.5" y="140.7">22</text>
<text x="351.5" y="143.3">22</text>
<text x="421.4" y="143.3">MA_ADC_INT</text>
<text x="440.4" y="140.7">22</text>
<text x="440.4" y="143.3">22</text>
<text x="467.1" y="143.3">PH8_MA_ADC_INT</text>
<text x="183.2" y="146.7">100nF</text>
<text x="203" y="144.2">2k</text>
<text x="219.5" y="148">NCD0603R1</text>
<text x="322.3" y="148.3">PE11_SPI4_MA_CS</text>
<text x="322.3" y="145.8">PE13_SPI4_MISO</text>
<text x="351.5" y="145.8">22</text>
<text x="351.5" y="148.3">22</text>
<text x="373.1" y="145.8">SPI_MISO</text>
<text x="373.1" y="148.3">SPI_MA_CS</text>
<text x="421.4" y="145.8">UA_ADC_INT</text>
<text x="421.4" y="148.3">SPI_MOSI</text>
<text x="440.4" y="145.8">22</text>
<text x="440.4" y="148.3">22</text>
<text x="467.1" y="145.8">PH9_UA_ADC_INT</text>
<text x="472.2" y="148.3">PE14_SPI_MOSI</text>
<text x="322.3" y="150.9">PE15_SPI4_UA_CS</text>
<text x="351.5" y="150.9">22</text>
<text x="373.1" y="150.9">SPI_UA_CS</text>
<text x="399.8" y="156">PZ2.54-2*6</text>
<text x="421.4" y="150.9">SPI_CLK</text>
<text x="440.4" y="150.9">22</text>
<text x="472.2" y="150.9">PE12_SPI4_CLK</text>
<text x="184.7" y="166.5">10uF</text>
<text x="153.8" y="176.4" transform="rotate(-90 153.8 176.4)">VDD_5V1</text>
<text x="201.3" y="176.7">AMS1117-3.3V</text>
<text x="170.8" y="183">22uF</text>
<text x="183.5" y="183">100nF</text>
<text x="427.7" y="236">SS12D10G5</text>
<text x="449.3" y="238.5">ADJ_POWER_OUT</text>
<text x="313.4" y="243.6">MX128-2.54-02P-GN01-Cu-Y-A</text>
<text x="398.5" y="244.9">WST2319</text>
<text x="107.7" y="249.9">POW_IN</text>
<text x="505.2" y="251.2">MX128-2.54-02P-GN01-Cu-Y-A</text>
<text x="370.6" y="252.5">EXT_POW_IN</text>
<text x="351.5" y="260.1">SMF12A</text>
<text x="387.1" y="263.9">10k</text>
<text x="456.9" y="258.8">POW_OUT</text>
<text x="107.7" y="268.7">DSS24</text>
<text x="396.7" y="264.2">100nF</text>
<text x="337.6" y="274.1">GND</text>
<text x="442.5" y="271.3">10uF</text>
<text x="453.6" y="270.3">100nF</text>
<text x="490" y="270.3">2541WV-2x03P</text>
<text x="94" y="276.6">5.1k</text>
<text x="170.2" y="281.4">0</text>
<text x="181.6" y="277.4">USB-DP</text>
<text x="181.6" y="279.9">USB-DM</text>
<text x="408.7" y="281.4">MMBT3904</text>
<text x="170.2" y="284">0</text>
<text x="350.3" y="283">EXT_POW_CTR</text>
<text x="95.2" y="291.8">5.1k</text>
<text x="171.2" y="291.8">0402ESDA-05N</text>
<text x="374.4" y="290.6">2k</text>
<text x="393.4" y="290.6">10k</text>
<text x="169.9" y="294.4">0402ESDA-05N</text>
<text x="63.5" y="300.7">TYPE-C 16PIN 2MD(073)</text>
<text x="374.4" y="304.5">NCD0603R1</text>
<text x="95" y="309.6">POW_IN</text>
<text x="488.6" y="318.7">0</text>
<text x="488.6" y="321.3">0</text>
<text x="434.6" y="325.1">2.54-1*3P针</text>
<text x="514.1" y="329.9">U-USBAR04P-F000</text>
<text x="95" y="331.2">DSS24</text>
<text x="105.2" y="331.2">DSS24</text>
<text x="487.4" y="335">0402ESDA-05N</text>
<text x="483.6" y="338.8">0402ESDA-05N</text>
<text x="134.3" y="347.7">USB-DP</text>
<text x="134.4" y="345.2">USB-DM</text>
<text x="122.9" y="349.2">0</text>
<text x="122.9" y="351.8">0</text>
<text x="60.7" y="355.3">HX TYPE-BF 90</text>
<text x="121.7" y="365.5">0402ESDA-05N</text>
<text x="117.9" y="369.3">0402ESDA-05N</text>
</g>
<g font-size="2.3">
<text x="72.1" y="43.7" transform="rotate(-90 72.1 43.7)">1</text>
<text x="74.7" y="43.7" transform="rotate(-90 74.7 43.7)">2</text>
<text x="77.2" y="43.7" transform="rotate(-90 77.2 43.7)">3</text>
<text x="198.2" y="47">1</text>
<text x="198.2" y="49.5">2</text>
<text x="198.2" y="52">3</text>
<text x="200.6" y="48.2">ADJ/GND</text>
<text x="200.6" y="50.8">VOUT</text>
<text x="200.6" y="53.3">VIN</text>
<text x="212.7" y="50.8">VOUT</text>
<text x="220.1" y="49.5">4</text>
<text x="25.9" y="55.6">4</text>
<text x="25.9" y="58.1">2</text>
<text x="27.7" y="59.7">3</text>
<text x="27.7" y="54.6">4</text>
<text x="27.7" y="57.1">2</text>
<text x="25.9" y="60.7">3</text>
<text x="103.5" y="91.7">2</text>
<text x="106.6" y="93">1</text>
<text x="107.4" y="93">2</text>
<text x="111.4" y="91.7">1</text>
<text x="399.7" y="90.1">1</text>
<text x="399.7" y="92.7">3</text>
<text x="399.7" y="95.2">5</text>
<text x="402" y="91.4">1</text>
<text x="402" y="94">3</text>
<text x="406.5" y="94">4</text>
<text x="406.5" y="91.4">2</text>
<text x="408.8" y="95.2">6</text>
<text x="408.8" y="92.7">4</text>
<text x="408.8" y="90.1">2</text>
<text x="399.7" y="97.8">7</text>
<text x="399.7" y="100.3">9</text>
<text x="402" y="96.5">5</text>
<text x="402" y="99">7</text>
<text x="402" y="101.6">9</text>
<text x="405.2" y="101.6">10</text>
<text x="406.5" y="99">8</text>
<text x="406.5" y="96.5">6</text>
<text x="408.8" y="100.3">10</text>
<text x="408.8" y="97.8">8</text>
<text x="75.1" y="107.9" transform="rotate(-90 75.1 107.9)">2</text>
<text x="89.8" y="106.9">5</text>
<text x="102.8" y="102.9" transform="rotate(-90 102.8 102.9)">1</text>
<text x="112.9" y="106.9">6</text>
<text x="115.2" y="106.9">1</text>
<text x="130.7" y="106.9">2</text>
<text x="50.7" y="109.2" transform="rotate(-90 50.7 109.2)">2</text>
<text x="52" y="113" transform="rotate(-90 52 113)">21</text>
<text x="63.4" y="110.5" transform="rotate(-90 63.4 110.5)">2</text>
<text x="76.4" y="113.5" transform="rotate(-90 76.4 113.5)">1</text>
<text x="76.4" y="111.8" transform="rotate(-90 76.4 111.8)">2</text>
<text x="94.7" y="108.2">IN</text>
<text x="104.1" y="109.5" transform="rotate(-90 104.1 109.5)">BS</text>
<text x="107.6" y="108.2">LX</text>
<text x="120.1" y="108.2">1</text>
<text x="125.9" y="108.2">2</text>
<text x="132" y="111.7" transform="rotate(-90 132 111.7)">2</text>
<text x="142.2" y="110.5" transform="rotate(-90 142.2 110.5)">2</text>
<text x="179" y="110.5" transform="rotate(-90 179 110.5)">2</text>
<text x="50.7" y="117.1" transform="rotate(-90 50.7 117.1)">1</text>
<text x="63.4" y="118.4" transform="rotate(-90 63.4 118.4)">1</text>
<text x="64.7" y="114.3" transform="rotate(-90 64.7 114.3)">21</text>
<text x="75.1" y="118.4" transform="rotate(-90 75.1 118.4)">1</text>
<text x="132" y="119.6" transform="rotate(-90 132 119.6)">1</text>
<text x="133.3" y="115.6" transform="rotate(-90 133.3 115.6)">21</text>
<text x="143.4" y="116.1" transform="rotate(-90 143.4 116.1)">1</text>
<text x="143.4" y="114.3" transform="rotate(-90 143.4 114.3)">2</text>
<text x="179" y="118.4" transform="rotate(-90 179 118.4)">1</text>
<text x="180.3" y="114.3" transform="rotate(-90 180.3 114.3)">21</text>
<text x="89.8" y="122.2">4</text>
<text x="94.7" y="123.4">EN</text>
<text x="101.5" y="123.7" transform="rotate(-90 101.5 123.7)">GND</text>
<text x="107.5" y="123.4">FB</text>
<text x="112.9" y="122.2">3</text>
<text x="142.2" y="125.7" transform="rotate(-90 142.2 125.7)">2</text>
<text x="142.2" y="120.9" transform="rotate(-90 142.2 120.9)">1</text>
<text x="81.2" y="128.5" transform="rotate(-90 81.2 128.5)">2</text>
<text x="100.2" y="128.5" transform="rotate(-90 100.2 128.5)">2</text>
<text x="143.4" y="131.3" transform="rotate(-90 143.4 131.3)">1</text>
<text x="143.4" y="129.5" transform="rotate(-90 143.4 129.5)">2</text>
<text x="81.2" y="136.4" transform="rotate(-90 81.2 136.4)">1</text>
<text x="82.5" y="132.3" transform="rotate(-90 82.5 132.3)">21</text>
<text x="142.2" y="136.1" transform="rotate(-90 142.2 136.1)">1</text>
<text x="398.4" y="138.4">1</text>
<text x="398.4" y="140.9">3</text>
<text x="398.4" y="143.5">5</text>
<text x="400.7" y="139.7">1</text>
<text x="400.7" y="142.2">3</text>
<text x="407.7" y="142.2">4</text>
<text x="407.7" y="139.7">2</text>
<text x="410.1" y="143.5">6</text>
<text x="410.1" y="140.9">4</text>
<text x="410.1" y="138.4">2</text>
<text x="398.4" y="146">7</text>
<text x="398.4" y="148.6">9</text>
<text x="400.7" y="144.8">5</text>
<text x="400.7" y="147.3">7</text>
<text x="400.7" y="149.8">9</text>
<text x="406.5" y="149.8">10</text>
<text x="407.7" y="147.3">8</text>
<text x="407.7" y="144.8">6</text>
<text x="410.1" y="148.6">10</text>
<text x="410.1" y="146">8</text>
<text x="397.1" y="151.1">11</text>
<text x="400.7" y="152.4">11</text>
<text x="406.5" y="152.4">12</text>
<text x="410.1" y="151.1">12</text>
<text x="200.1" y="166">1</text>
<text x="202.4" y="167.3">ADJ/GND</text>
<text x="200.1" y="168.6">2</text>
<text x="200.1" y="171.1">3</text>
<text x="202.4" y="169.8">VOUT</text>
<text x="202.4" y="172.4">VIN</text>
<text x="214.5" y="169.8">VOUT</text>
<text x="222" y="168.6">4</text>
<text x="427.7" y="245.6" transform="rotate(-90 427.7 245.6)">1</text>
<text x="430.3" y="245.6" transform="rotate(-90 430.3 245.6)">2</text>
<text x="432.8" y="245.6" transform="rotate(-90 432.8 245.6)">3</text>
<text x="327.7" y="256.5">1</text>
<text x="327.7" y="254">2</text>
<text x="330.1" y="255.2">1</text>
<text x="330.1" y="252.7">2</text>
<text x="512.7" y="261.6">1</text>
<text x="512.7" y="259.1">2</text>
<text x="515" y="262.9">1</text>
<text x="515" y="260.3">2</text>
<text x="60.8" y="267.7">13</text>
<text x="64.4" y="269">SHELL</text>
<text x="74" y="269">GND</text>
<text x="80.1" y="267.7">12</text>
<text x="480.8" y="265.6" transform="rotate(-90 480.8 265.6)">2</text>
<text x="482.1" y="269.8" transform="rotate(-90 482.1 269.8)">1</text>
<text x="482.1" y="267.9" transform="rotate(-90 482.1 267.9)">2</text>
<text x="483.3" y="265.6" transform="rotate(-90 483.3 265.6)">4</text>
<text x="484.6" y="269.8" transform="rotate(-90 484.6 269.8)">3</text>
<text x="484.6" y="267.9" transform="rotate(-90 484.6 267.9)">4</text>
<text x="485.9" y="265.6" transform="rotate(-90 485.9 265.6)">6</text>
<text x="487.2" y="269.8" transform="rotate(-90 487.2 269.8)">5</text>
<text x="487.2" y="267.9" transform="rotate(-90 487.2 267.9)">6</text>
<text x="72.8" y="271.5">VBUS</text>
<text x="74.5" y="274">CC2</text>
<text x="80.1" y="275.3">9</text>
<text x="80.1" y="272.8">10</text>
<text x="80.1" y="270.2">11</text>
<text x="480.8" y="272.2" transform="rotate(-90 480.8 272.2)">1</text>
<text x="483.3" y="272.2" transform="rotate(-90 483.3 272.2)">3</text>
<text x="485.9" y="272.2" transform="rotate(-90 485.9 272.2)">5</text>
<text x="73.1" y="276.6">SBU1</text>
<text x="74.5" y="281.7">DN1</text>
<text x="74.6" y="279.1">DP2</text>
<text x="80.1" y="280.4">7</text>
<text x="80.1" y="277.9">8</text>
<text x="74.5" y="286.7">DN2</text>
<text x="74.6" y="284.2">DP1</text>
<text x="80.1" y="285.5">5</text>
<text x="80.1" y="282.9">6</text>
<text x="73.1" y="291.8">SBU2</text>
<text x="74.5" y="289.3">CC1</text>
<text x="80.1" y="293.1">2</text>
<text x="80.1" y="290.6">3</text>
<text x="80.1" y="288">4</text>
<text x="60.8" y="295.6">14</text>
<text x="64.4" y="296.9">SHELL</text>
<text x="72.8" y="294.4">VBUS</text>
<text x="74" y="296.9">GND</text>
<text x="80.1" y="295.6">1</text>
<text x="437.3" y="316">1</text>
<text x="511.6" y="312.4">1</text>
<text x="511.6" y="314.9">2</text>
<text x="511.6" y="317.5">3</text>
<text x="514.6" y="313.4">VCC</text>
<text x="514.6" y="316">D-</text>
<text x="437.3" y="321.1">3</text>
<text x="437.3" y="318.5">2</text>
<text x="511.6" y="320">4</text>
<text x="514.6" y="318.5">D+</text>
<text x="514.6" y="321">GND</text>
<text x="514.6" y="323.6">SH1</text>
<text x="514.6" y="326.1">SH2</text>
<text x="59.3" y="342.9">6</text>
<text x="61.6" y="344.1">GND</text>
<text x="68.9" y="344.1">VCC</text>
<text x="71.3" y="346.7">D-</text>
<text x="74.8" y="342.9">1</text>
<text x="74.8" y="345.4">2</text>
<text x="74.8" y="348">3</text>
<text x="59.3" y="350.5">5</text>
<text x="61.6" y="351.8">GND</text>
<text x="68.7" y="351.8">GND</text>
<text x="70.7" y="349.2">D+</text>
<text x="74.8" y="350.5">4</text>
</g>
<g font-size="2.1" fill="#00f">
<text x="322.3" y="143.3">PH11_POW_ADJ_SCL4</text>
<text x="322.3" y="140.8">PG1_ST_CTRL_VOT_DC</text>
<text x="373.1" y="143.3">POW_ADJ_SCL</text>
<text x="373.1" y="140.8">ST_CTRL_VOT_DC</text>
<text x="421.4" y="140.8">POW_ADJ_SDA</text>
<text x="467.1" y="140.8">PH12_POW_ADJ_SDA4</text>
</g>
</svg>
